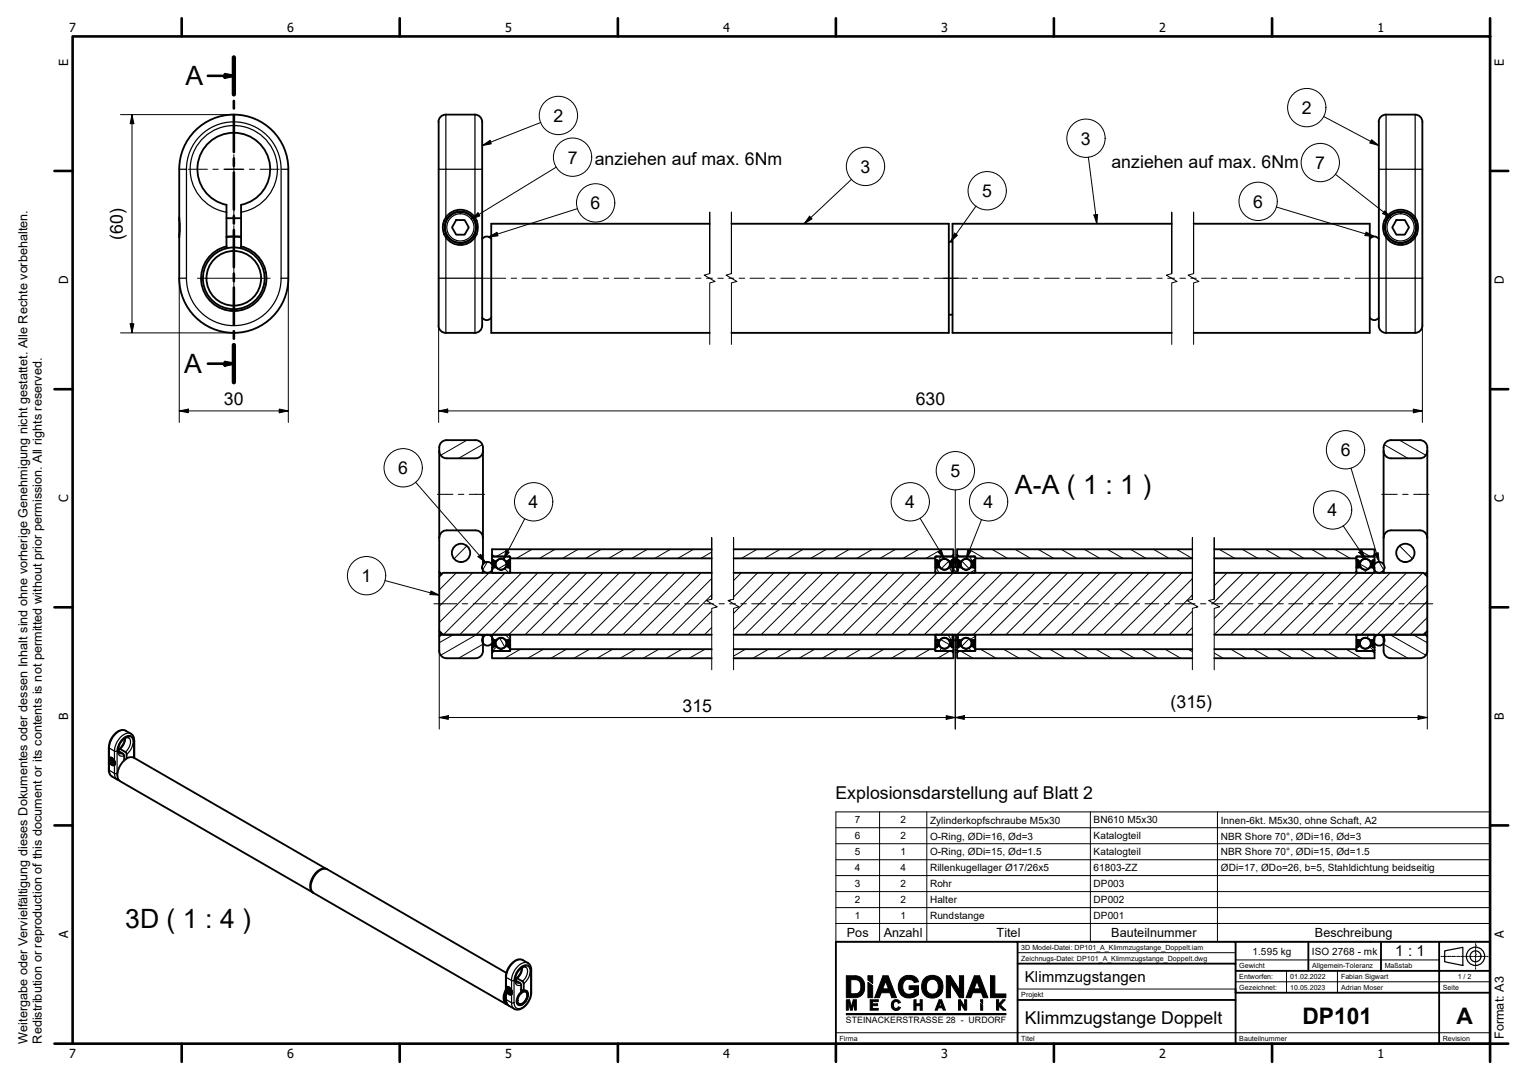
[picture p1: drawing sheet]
<svg xmlns="http://www.w3.org/2000/svg" width="420mm" height="297mm" viewBox="0 0 420 297" stroke-linecap="round" stroke-linejoin="round" font-family="sans-serif">
<!-- layer: Hatch (ISO) -->
<g fill="none" stroke="#000" stroke-width=".28">
<path d="M128.5 121.1l-7.2 4.1M132.7 122.3l-6.5 3.8M380.9 122.3l6.5 3.8M385.1 121.1l7.2 4.1M125.6 157.6l-4.7 4.6M128.4 150.1l-3.4 3.6M130 157.6l-9.1 9.1M134.1 154.6l-1.3 2.2M134.5 157.6l-13.6 13.6M135.5 155.1l.3 .2M136.4 154.8l-.4 .8M138.8 156.3l1.2 1.3"/>
<path d="M139 157.6l-17 17M139 153.1l-.7 .7M139.3 155.1l-2.2 1.3M139.8 154.8l-.4 .8M140 151.1l-3.4 2M140.3 154.9l-.3 .3M143.5 157.6l-17 17M146.4 151.1l-4.3 2.5M148 157.6l-17 17-9.7 5.6M152.5 157.6l-17 17M152.7 151.1l-4.3 2.5M157 157.6l-17 17"/>
<path d="M159.1 151.1l-4.3 2.5M161.5 157.6l-17 17M165.4 151.1l-4.3 2.5M165.9 157.6l-16.9 17M170.4 157.6l-16.9 17M171.8 151.1l-4.3 2.5M174.9 157.6l-17 17M178.1 151.1l-4.3 2.5M179.5 157.6l-17.1 17M183.9 157.6l-17 17M184.5 151.1l-4.3 2.5M188.4 157.6l-17 17"/>
<path d="M190.8 151.1l-4.3 2.5M192.9 157.6l-17 17M195.8 159.1l-15.4 15.5M195.8 151.8l-2.9 1.8M202 151.1h-.2M204 157.6l-2.2 2.1M208.3 151.1l-4.3 2.5M208.4 157.6l-6.6 6.6M212.9 157.6l-11.1 11.1M214.7 151.1l-4.3 2.5M217.5 157.6l-15.7 15.6M221 151.1l-4.3 2.5"/>
<path d="M222 157.6l-17.1 17M226.4 157.6l-17 17M227.4 151.1l-4.3 2.5M230.9 157.6l-17 17M233.7 151.1l-4.3 2.5M235.4 157.6l-17 17M239.9 157.6l-17 17M240.1 151.1l-4.3 2.5M244.4 157.6l-17 17M246.4 151.1l-4.3 2.5M248.9 157.6l-17 17M252.8 151.1l-4.3 2.5"/>
<path d="M253.4 157.6l-17.1 17M257.5 156.1l.9 1.5M257.8 155.1l-.4 .5M257.9 157.6l-17 17M258.4 155.2l-.5 .2M258.9 153.1l-.8 1.2M259.1 151.1l-4.3 2.5M261.1 154.3l-2.1 2.1M261.2 156.1l.8 1.5M261.7 155.1l-.3 .2M262 154.1l-.2 .2M262 154.9l.3 .3"/>
<path d="M262.2 156.4l1 1M262.3 157.6l-16.9 17M262.3 153.4l-.3 .6M263.4 153.4l.3 .6M263.7 154.1l.2 .2M263.7 154.8l-.3 .5M263.9 155.1l.4 .2M264.6 154.3l2.1 2.1M266.6 151.1l4.3 2.5M266.8 153.1l.7 1.2M266.8 157.6l-16.9 17M267.3 155.2l.5 .2"/>
<path d="M267.9 155.1l.4 .5M268.4 156.7l-1.5 .9M271.3 157.6l-17 17M272.9 151.1l4.3 2.5M275.8 157.6l-17 17M279.3 151.1l4.3 2.5M280.3 157.6l-17 17M284.8 157.6l-17 17M285.6 151.1l4.3 2.5M289.3 157.6l-17 17M292 151.1l4.3 2.5M293.8 157.6l-17 17"/>
<path d="M298.3 157.6l-17 17M298.3 151.1l4.3 2.5M302.8 157.6l-17 17M304.7 151.1l4.3 2.5M307.3 157.6l-17.1 17M311 151.1l4.3 2.5M311.7 157.6l-17 17M316.2 157.6l-17 17M317.4 151.1l4.3 2.5M320.7 157.6l-17 17M323.7 151.1l4.3 2.5M325.2 157.6l-17 17"/>
<path d="M328.1 159.2l-15.4 15.4M335.4 151.1l4.4 2.5M337.7 157.6l-3.6 3.5M341.8 151.1l4.3 2.5M342.1 157.6l-8.3 8.3M346.6 157.6l-12.5 12.5M348.1 151.1l4.4 2.5M351.1 157.6l-17 17M354.5 151.1l4.3 2.5M355.6 157.6l-17 17M360.1 157.6l-17 17M360.8 151.1l4.4 2.5"/>
<path d="M364.6 157.6l-17 17M367.2 151.1l4.3 2.5M369.1 157.6l-17 17M373.3 154.9l.3 .3M373.5 157.6l-16.9 17M373.5 151.1l3.5 2M373.8 154.8l.4 .8M374.2 155.1l2.3 1.3M374.5 153.1l.8 .7M376 156.6l-.5 1M377.2 154.8l.4 .8M378 157.6l-16.9 17"/>
<path d="M378.1 154.9l-.3 .3M379.5 154.6l1.2 2.2M382.5 157.6l-17 17M385.1 150.1l3.5 3.6M387 157.6l-17 17M391.5 157.6l-17 17M124.7 174.6l-3.8 2.2M132.9 177.2l-6.7 3.8M133.4 174.7l-.8 1.4M135.4 175.4l.7 .7M135.5 177.1l.3 .2M136 179.1l-.3 .1"/>
<path d="M136.2 176.3l-.2 .4M136.7 177.8l-1.1 1.2M137.5 175.5l1.4 2.5M139.1 174.6l1.3 1.3M139.8 176.5l-.4 .7M140.3 176.9l-.3 .3M140.4 178.7l-.4 .4M143.2 178.5l-4.3 2.5M149.6 178.5l-4.4 2.5M155.9 178.5l-4.3 2.5M162.3 178.5l-4.4 2.5M168.6 178.5l-4.3 2.5"/>
<path d="M175 178.5l-4.4 2.5M181.3 178.5l-4.3 2.5M187.7 178.5l-4.4 2.5M194 178.5l-4.3 2.5M195.8 172.6l-2 2M195.8 168.1l-6.4 6.5M195.8 163.6l-10.9 11M197.1 166.8l-.2 .2M201 165l-.3 .4M205.1 178.5l-3.3 2M211.5 178.5l-4.4 2.5M217.8 178.5l-4.3 2.5"/>
<path d="M224.2 178.5l-4.4 2.5M230.5 178.5l-4.3 2.5M236.9 178.5l-4.4 2.5M243.2 178.5l-4.3 2.5M249.6 178.5l-4.4 2.5M255.9 178.5l-4.3 2.5M257.3 174.8l.8 1.3M257.8 176.8l-.4 .5M258.4 177.2l-.5 .2M258.8 175.9l2.5 1.4M259.1 178.2l-.5 .9M260.9 174.6l.8 1.5"/>
<path d="M261.4 179.1l-3.5 1.9M261.7 176.8l-.3 .2M262 176.9l.3 .3M262.5 174.7l1 1M263.7 176.4l-.3 .5M263.9 176.8l.4 .2M264.3 179.1l3.5 1.9M266.6 178.2l.5 .9M266.7 175.7l-2.1 2M267.3 177.2l.5 .2M267.9 176.8l.4 .5M268.4 175l-1.5 .9"/>
<path d="M269.7 178.5l4.4 2.5M276.1 178.5l4.4 2.5M282.4 178.5l4.4 2.5M288.8 178.5l4.4 2.5M295.1 178.5l4.4 2.5M301.5 178.5l4.4 2.5M307.8 178.5l4.4 2.5M314.2 178.5l4.4 2.5M320.5 178.5l4.4 2.5M326.9 178.5l1.2 .7M328.1 172.6l-1.9 2M328.1 168.1l-6.4 6.5"/>
<path d="M328.1 163.6l-10.9 11M329.4 166.8l-.2 .2M334.1 179.6l2.5 1.4M338.6 178.5l4.3 2.5M345 178.5l4.3 2.5M351.3 178.5l4.3 2.5M357.7 178.5l4.3 2.5M364 178.5l4.3 2.5M370.4 178.5l4.3 2.5M373.2 178.7l.4 .4M373.3 176.9l.3 .3M373.8 176.5l.4 .7"/>
<path d="M376.6 174.6l-.5 .9M376.9 177.8l1.1 1.2M376.9 177.8l-.9 .5M377.4 176.3l.2 .4M377.6 179.1l.3 .1M378.1 176.9l-.3 .3M380.1 174.7l.8 1.4M380.7 177.2l6.7 3.8M382.5 174.6l9.8 5.6M388.8 174.6l3.9 2.2M392.7 169.8l-4.7 4.8M392.7 165.3l-9.2 9.3"/>
<path d="M392.7 160.9l-13.7 13.7"/>
</g>
<!-- layer: Visible (ISO) -->
<g fill="none" stroke="#000" stroke-width=".51">
<path d="M120.7 33.5v56M130.7 31.5a2.01 2.01 0 0 1 2 2M130.7 31.5h-8a2.01 2.01 0 0 0-2 2M132.7 33.5v56M379.4 33.5v56M389.4 31.5a2.01 2.01 0 0 1 2 2M389.4 31.5h-8a2.01 2.01 0 0 0-2.1 2M391.4 33.5v56M49.3 46.5a15 15 0 0 1 15-15 15 15 0 0 1 15 15M49.3 59.8l.2 1.8-.2 3.7M49.3 46.6v29.9M79.3 46.6v29.9"/>
<path d="M122.7 59.8a4.8 4.8 0 0 0 0 5.5M122.7 59.8a4.8 4.8 0 0 1 7.2-.9 4.8 4.8 0 0 1 0 7.2 4.8 4.8 0 0 1-7.2-.8M49.3 76.5a15 15 0 0 0 15 15.1 15 15 0 0 0 15-15.1M62.3 68.3v-12a10 10 0 0 1-6.3-15.3 10 10 0 0 1 16.6 0 10 10 0 0 1-6.3 15.3v12M62.3 60h4M62.3 65.1h4M62.3 67.8a9 9 0 0 0-5.4 13.8 9 9 0 0 0 14.9 0 9 9 0 0 0-5.5-13.8M66.3 65.2l-2.3-.1-1.7 .1M125.5 60.5h2.3l1.2 2.1-1.2 1.9h-2.3l-1.1-1.9zM135.2 65.7a1.5 1.5 0 0 0-2.5 0M195.3 61.5h-60.1v30.1h60.1M201.3 61.5h59.8v30.1h-59.8"/>
<path d="M262.1 66.6l-.5-.2-.5 .2M322.4 61.5h-60.3v30.1h60.3M328.4 61.5h48.5v30.1h-48.5M379.4 65.7a1.5 1.5 0 0 0-2.5 0M384.2 60.5h2.3l1.2 2.1-1.2 1.9h-2.3l-1.1-1.9zM120.7 89.5a2.01 2.01 0 0 0 2 2.1h8M132.7 87.4a1.5 1.5 0 0 0 2.5 0M132.7 89.5a2.01 2.01 0 0 1-2 2.1M261.1 86.4l.5 .2 .5-.2M376.9 87.4a1.5 1.5 0 0 0 2.5 0M379.3 89.5a2.01 2.01 0 0 0 2.1 2.1h8M391.4 89.5a2.01 2.01 0 0 1-2 2.1"/>
<path d="M120.9 124a2.01 2.01 0 0 0 2 2.1h8M130.9 121.1h-8a2.01 2.01 0 0 0-2 2v34.2M130.9 121.1a2.01 2.01 0 0 1 2 2v32.1M132.9 124a2.01 2.01 0 0 1-2 2.1M380.7 124a2.01 2.01 0 0 0 2 2.1M382.7 121.1h8a2.01 2.01 0 0 1 2 2v34.2M382.7 121.1a2.01 2.01 0 0 0-2 2v32.1M392.7 124a2.01 2.01 0 0 1-2 2.1h-8M120.9 147.9a2.02 2.02 0 0 1 2-2h8a2.02 2.02 0 0 1 2 2M121.4 157.8l-.5-.5v1.3M121.4 157.8h.2M121.4 157.8v.3"/>
<path d="M132.6 157.6l.3-.3v.3M132.6 156.1v.1M132.9 157.1v.2M135.3 153.3l.2-.2h4.7l.2 .9h-.4v.3h-.9a1.52 1.52 0 0 0-2.5 0M135.3 157.2l.4 .4h4.4l.3-.4M135.4 154h.4v.3h.9M135.4 152.6l.4 .5h4.6v.5h55.4M135.5 154h.3v2.1h-.3zM136 154.6h.4v1.2h-.4zM136 155.8v.3M136.4 155.8h.1M136.4 154.6h.1"/>
<path d="M136.6 156.1a1.52 1.52 0 0 0 2.5 0h1.3v1.2M136.7 156.1h-1.3v1.5M139.2 155.8h.2M139.4 154.6h.4v1.2h-.4zM139.4 154.6h-.2M139.8 155.8v.3M140 154h.3v2.1h-.3zM140.4 154v2.1M140.4 157.3v.3M195.8 157.6h-73.9l-1 1v15l1 1h73.9M195.8 151.1h-60.4v4.1M201.8 151.1h60.5v1.5l-.5 .5h-4.5v.5h-55.5"/>
<path d="M201.8 157.6h126.3M257.3 154v2.1M257.3 157.3v.3M257.3 157.2l.4 .4M257.4 154h.4v2.1h-.4zM257.6 153.1h4.4M257.7 153l-.3 .2-.1 .8h.5v.3h.8a1.52 1.52 0 0 1 2.5 0M257.9 154.6h.5v1.2h-.5zM257.9 155.8v.3M258.4 155.8h.1M258.4 154.6h.1M261.1 156.1h1.2v1.3l-.2 .2"/>
<path d="M261.1 156.1a1.52 1.52 0 0 1-2.5 0h-1.3v1.2M261.2 155.8h.2M261.4 154.6h.3v1.2h-.3zM261.4 154.6h-.2M261.7 155.8v.3M262 154h.3v2.1h-.3zM262.1 153l.3 .3M262.3 153.4v.6h-.3v.3h-.9M262.3 152.6v.8M262.3 154v2.1M263.3 153.3l.2-.2h4.7l.2 .9h-.5v.3h-.8a1.48 1.48 0 0 0-2.5 0h-.9v-.3h-.3M263.3 157.2l.3 .4"/>
<path d="M263.4 157.3v-1.2h1.2a1.52 1.52 0 0 0 2.5 0h1.3v1.2M263.4 152.6l.5 .5h4.5v.5h59.7M263.4 154h.3v2.1h-.3zM263.9 154.6h.4v1.2h-.4zM263.9 155.8v.3M264.3 155.8h.2M264.3 154.6h.2M267.2 155.8h.1M267.3 154.6h.5v1.2h-.5zM267.3 154.6h.1M267.8 155.8v.3M267.9 154h.4v2.1h-.4z"/>
<path d="M268.4 154v2.1M268.4 157.3v.3M268.4 157.2l-.4 .4M328.1 151.1h-64.7v5M334.1 157.6h57.6l1 1v15l-1 1h-57.6M334.1 151.1h44.1v1.5l-.5 .5h-4.5v.5h-39.1M373.2 153.3l.1-.2 4.6-.1 .3 .3M373.2 157.2l.3 .4h4.4l.3-.4M373.2 153.4v.6h.4v.3h.8a1.52 1.52 0 0 1 2.5 0h.9v-.3h.4v-.6M373.2 154v2.1M373.3 154h.3v2.1h-.3zM373.8 154.6h.4v1.2h-.4z"/>
<path d="M373.8 155.8v.3M374.2 155.8h.2M374.2 154.6h.1M377.1 155.8h.1M377.2 154.6h.4v1.2h-.4zM377.2 154.6h-.1M377.6 155.8v.3M377.8 154h.3v2.1h-.3zM378.2 157.3v-1.2h-1.3a1.52 1.52 0 0 1-2.5 0h-1.2v1.5M378.2 152.6v.8M378.2 154v1.2M378.2 157.3v.3"/>
<path d="M380.7 157.6v-.3l.3 .3M380.7 147.9a2.02 2.02 0 0 1 2-2h8a2.02 2.02 0 0 1 2 2M380.7 157.1v.2M381 156.1v.1M392 157.8h.2M392.2 157.8l.5-.5v1.3M392.2 157.8v.3M120.9 173.6v1.4M121.4 174.1v.5M132.9 174.6v.4M135.3 178.7l.4 .4h4.4l.3-.4M135.4 174.6v1.5h1.3"/>
<path d="M135.4 176.9v1.1M135.5 176.1h.3v1.9h-.3zM135.7 174.5l-.4 .3M135.7 174.6h4.4M136 176.3h.4v1.2h-.4zM136 176.1v.2M136.4 176.3h.1M136.4 177.5h.1M136.6 177.8a1.5 1.5 0 0 0 2.5-.1h.9v.3h.4v.8M136.6 176.1a1.5 1.5 0 0 1 2.5 0M136.7 177.7h-.9v.3h-.4v1.6M139.2 176.3h.2"/>
<path d="M139.2 177.5h.2M139.4 176.3h.4v1.2h-.4zM139.8 176.1v.2M140 176.1h.3v1.9h-.3zM140.1 174.5l.3 .3M140.4 174.9v1.2h-1.3M140.4 174.6v.3M140.4 176.1v1.9M195.8 178.5h-55.4v.6h-4.6l-.4 .5v1.4h60.4M201.8 178.5h55.5v.6h4.5l.5 .5v1.4h-60.5M201.8 174.6h126.3M257.3 174.9v1.2h1.3"/>
<path d="M257.3 174.6v.3M257.3 176.1v1.9M257.3 178.7l.4 .4M257.4 176.1h.4v1.9h-.4zM257.6 179.1h4.4M257.7 174.5l-.4 .3M257.9 176.3h.5v1.2h-.5zM257.9 176.1v.2M258.4 176.3h.1M258.4 177.5h.1M258.6 176.1a1.5 1.5 0 0 1 2.5 0M261.1 177.7h.9v.3h.3"/>
<path d="M261.1 177.8a1.5 1.5 0 0 1-2.5-.1h-.8v.3h-.5v.8M261.2 176.3h.2M261.2 177.5h.2M261.4 176.3h.3v1.2h-.3zM261.7 176.1v.2M262 176.1h.3v1.9h-.3zM262.1 174.5l.2 .2v1.4h-1.2M262.3 176.1v3.5M262.4 178.7l-.3 .4M263.3 178.7l.3 .4h4.5l.3-.4M263.4 174.9v1.2h1.2M263.4 176.1v1.9"/>
<path d="M263.4 176.1h.3v1.9h-.3zM263.6 174.5l-.3 .3M263.9 176.3h.4v1.2h-.4zM263.9 176.1v.2M264.3 176.3h.2M264.3 177.5h.2M264.6 176.1a1.5 1.5 0 0 1 2.5 0M267.2 176.3h.1M267.3 177.5h.1M267.3 176.3h.5v1.2h-.5zM267.8 176.1v.2M267.9 176.1h.4v1.9h-.4z"/>
<path d="M268 174.5l.4 .3M268.4 178.8v-.8h-.5v-.3l-.8 .1a1.46 1.46 0 0 1-2.5-.1h-.9v.3h-.3v1.6M268.4 174.9v1.2h-1.3M268.4 174.6v.3M268.4 176.1v1.9M328.1 178.5h-59.7v.6h-4.5l-.5 .5v1.4h64.7M334.1 178.5h39.1v.6h4.5l.5 .5v1.4h-44.1M373.2 178.7l.3 .4h4.4l.3-.4M373.2 174.6v1.5h1.3M373.2 176.1v1.9M373.3 176.1h.3v1.9h-.3zM373.5 174.5l-.3 .3"/>
<path d="M373.8 176.3h.4v1.2h-.4zM373.8 176.1v.2M374.2 176.3h.2M374.2 177.5h.1M374.4 176.1a1.5 1.5 0 0 1 2.5 0M377.1 176.3h.1M377.1 177.5h.1M377.2 176.3h.4v1.2h-.4zM377.6 176.1v.2M377.8 176.1h.3v1.9h-.3zM377.9 174.5l.3 .3M378.2 178h-.4v-.3h-.9a1.5 1.5 0 0 1-2.5 .1l-.8-.1v.3h-.4v.8"/>
<path d="M378.2 174.9v1.2h-1.3M378.2 174.6v.3M378.2 176.9v2.7M380.7 174.6v.4M392.2 174.1v.5M392.7 173.6v1.4M130.9 181a2.01 2.01 0 0 0 2-1.9v-4.1l-.5-.4h-11l-.5 .4v4.1a2.01 2.01 0 0 0 2 1.9h8M382.7 181a2.01 2.01 0 0 1-2-1.9v-4.1l.5-.4h11l.5 .4v4.1a2.01 2.01 0 0 1-2 1.9h-8M30.1 208.5a1.28 1.28 0 0 1 1.3 .6 1.28 1.28 0 0 1-.1 1.4 1.49 1.49 0 0 1-1.2-2zM30.5 208.4a1.12 1.12 0 0 0-.2 1.3 1.12 1.12 0 0 0 1.2 .6M30.6 208.9l.4 .3 .2 .5-.2 .3-.4-.3-.2-.5zM30.7 209l-.3 .2"/>
<path d="M30.8 208.5l-.4-.1-.3 .3M30.9 209.1l.1 .4M31.1 209.5l-.5 .2M31.5 210.3h-.4M31.6 209.6l-.1 .7M32.6 206.5l1.4 1 .2 1.7M32.7 206.7l.2-.7 1.6 .8 .3 .5v1.3M34.2 209.1h.1M34.3 203.1a4 4 0 0 1-1.5 2.9M35.4 202.9a2.94 2.94 0 0 0-2.7 2.5l-.2 .9 .4 .9M37 208.4v-4.7a2.08 2.08 0 0 0-1-1.9l-1.4-.8a2.82 2.82 0 0 0-3.4 1.3l-.8 1.4-.4 1.4-.1 6.6a2.06 2.06 0 0 0 1 1.9l1.8 1M89.8 239l-53-30.6a3.3 3.3 0 0 0-3.7 2.2 3.3 3.3 0 0 0 0 4.3l53 30.6"/>
<path d="M89.9 239a2.8 2.8 0 0 0-3.5 1.7 3.9 3.9 0 0 0-.5 4.6l.3 .3M138.8 274.3l.1 .8 .4 .5M139.2 272.6a2.79 2.79 0 0 0 .2 3.2M139.2 272.1a3.1 3.1 0 0 0 .2 4.2l.3 .1M139.2 273.3v1.6M139.3 267.6l-49.3-28.5a3.4 3.4 0 0 0-3.7 2.2 3.3 3.3 0 0 0 0 4.3l53 30.6M139.3 271.6a1.2 1.2 0 0 1 1.6 1.2 .63 .63 0 0 1-.4 .8 .63 .63 0 0 1-.8-.4 1.59 1.59 0 0 1-.4-1.6zM139.7 271.5a1.12 1.12 0 0 0-.2 1.3 1.12 1.12 0 0 0 1.3 .5M139.8 272l.5 .2 .2 .5-.2 .3-.5-.2-.2-.5zM140 272.1l-.4 .2M140.1 271.6l-.5-.1-.2 .3M140.2 272.2l.1 .3"/>
<path d="M140.4 272.6l-.6 .2M140.8 273.3l-.5 .1M140.9 272.7l-.1 .6M141.1 264.7a2.27 2.27 0 0 1 2.7-.6l1.5 .8a2.17 2.17 0 0 1 .9 1.9v6.1a4.8 4.8 0 0 1-3.9 4.8l-2.2-1a2.06 2.06 0 0 1-.9-1.9v-6.2a5.5 5.5 0 0 1 1.9-3.9zM141.8 269.6l1.5 1 .1 2.3a2.65 2.65 0 0 0-.8 3.5 2.56 2.56 0 0 0 2.7-2.6l-.1-.8a.8 .8 0 0 0-1.1-.6M141.8 269.6h.2M141.8 269l.2 .1M142 269.7v-.5l.2-.1 1.7 .9 .2 .5v1.9M143.4 272.1l.6 .4M143.5 273.1a.91 .91 0 0 1 1.2-.3 .91 .91 0 0 1 .3 1.3 1.93 1.93 0 0 1-2.3 1.9 2.19 2.19 0 0 1 .8-2.9zM143.6 266.1a4 4 0 0 1-1.5 3M143.8 276l-.8 .3-.5-.1"/>
<path d="M143.9 272.4l-.5 .3M144 272.5a1.05 1.05 0 0 1 1.1 .5 1.05 1.05 0 0 1 0 1.2 2.13 2.13 0 0 1-2.6 2l-.3-.9M144.1 272.4l-.1 .1M144.7 266a3 3 0 0 0-2.8 2.5l-.1 1 .4 .8M144.7 272.5l.3 .4 .1 .8"/>
<circle cx="64.3" cy="76.5" r="8.5"/>
<circle cx="64.3" cy="76.5" r="7.5"/>
<circle cx="126.7" cy="62.5" r="4.3"/>
<circle cx="385.4" cy="62.5" r="4.3"/>
<circle cx="385.4" cy="62.5" r="4.8"/>
<circle cx="126.9" cy="152.1" r="2.52"/>
<circle cx="134.1" cy="156" r="1.5"/>
<circle cx="137.9" cy="155.2" r="1.5"/>
<circle cx="259.9" cy="155.2" r="1.5"/>
<circle cx="262.8" cy="156.8" r=".78"/>
<circle cx="265.8" cy="155.2" r="1.5"/>
<circle cx="375.7" cy="155.2" r="1.5"/>
<circle cx="379.5" cy="156" r="1.5"/>
<circle cx="386.7" cy="152.1" r="2.52"/>
<circle cx="134.1" cy="176.1" r="1.5"/>
<circle cx="137.9" cy="176.9" r="1.5"/>
<circle cx="259.9" cy="176.9" r="1.5"/>
<circle cx="262.8" cy="175.4" r=".78"/>
<circle cx="265.8" cy="176.9" r="1.5"/>
<circle cx="375.7" cy="176.9" r="1.5"/>
<circle cx="379.5" cy="176.1" r="1.5"/>
</g>
<!-- layer: Visible Narrow (ISO) -->
<g fill="none" stroke="#000" stroke-width=".34">
<path d="M122.7 31.5v28.3l.4 .3M130.7 31.5v28.3l-.4 .3M381.4 31.5v28.3l.4 .3M389.4 31.5v28.3l-.4 .3M49.3 46.6h2v29.9h-2M51.3 46.5a13 13 0 0 1 13-13 13 13 0 0 1 13 13M62.3 58.4a12 12 0 0 1-8-18.4 12 12 0 0 1 20.1 0 12 12 0 0 1-8.1 18.4M79.3 46.6h-2v29.9h2M120.7 46.6h12M379.4 46.6h12M51.3 76.5a13 13 0 0 0 13 13.1 13 13 0 0 0 13-13.1M120.7 76.5h12"/>
<path d="M122.2 60.6l.5 .2M122.7 64.2l-.5 .3M123.1 65l-.4 .3v26.3M130.3 65l.4 .3v26.3M130.7 64.2l.4 .3M131.1 60.6l-.4 .2M379.4 76.5h12M380.9 60.6l.5 .2M381.4 64.2l-.5 .3M381.8 65l-.4 .3v26.3M389 65l.4 .3v26.3M389.4 64.2l.4 .3"/>
<path d="M389.8 60.6l-.4 .2M29.9 205.6l.2 .2M29.9 211.7l.2 .2M30 208.6h.2M30.1 211.9l.3 1.2 .5 .5M30.1 205.8l.1 2.7M30.1 211.9l1.4 .8M30.1 205.8l1.4 .8M30.1 208.8a.94 .94 0 0 1 1.2 .2 .94 .94 0 0 1 0 1.2 1.08 1.08 0 0 1-1.2-1.4zM30.1 209.3l-.1 .1M30.2 209.5l-.1 2.4M30.4 208.5l.6 .1"/>
<path d="M31.5 212.7h.7M31.5 206.6h.7M31.5 212.7l.3 1.2 .5 .5M31.5 206.6v2.7M31.5 210.3v2.4M31.6 209.5v.5l-.2 .3M31.6 210.1v.2M32.2 212.7l.1 .7M32.2 206.6v6.1M32.9 207.2h.9M34.5 203a4.1 4.1 0 0 1-1.4 3M34.6 201a2.98 2.98 0 0 0-3.4 1.6l-.8 1.6-.3 1.6"/>
<path d="M34.8 207.5a3.9 3.9 0 0 0 1.5-4.6 1.83 1.83 0 0 0-2.7 .7 3.4 3.4 0 0 0-.7 4.2l.5 .2 .8-.1M35.4 202.9a2.6 2.6 0 0 1-.6 3.6l-.3 .3M36 201.8a3.4 3.4 0 0 0-3.7 2.1l-.7 1.7-.1 1M36.8 203.9a1.48 1.48 0 0 0-.9-1.6 1.48 1.48 0 0 0-1.8 .5 5 5 0 0 0-1.9 3.8M36.8 203.9v4.5M37 203.7l-.2 .2M139.2 273l-.3 1.3 .3 1.1M139.2 272.7l-.3 1.9 .4 1M139.2 268.6l.1 .2M139.2 274.8l.1 .1M139.3 271.7h.1M139.3 274.9l.1 .9 .7 .9"/>
<path d="M139.3 268.8v2.8h.2M139.3 274.9l1.5 .9M139.3 268.8l1.5 .8M139.4 272.4h-.1M139.4 272.6l-.1 2.3M139.5 271.8a.99 .99 0 0 1 1 .4 .99 .99 0 0 1-.1 1.2 1.21 1.21 0 0 1-.9-1.6zM139.6 271.6l.7 .1M140.8 275.8h.6M140.8 269.6h.6M140.8 275.8l.2 1.2 .5 .5M140.8 269.6v2.8M140.8 273.3v2.5"/>
<path d="M140.8 272.5l-.1 .9M140.8 273.2v.1M141.4 269.6v6.2M142.2 270.3h.8M143.7 266.1a3.7 3.7 0 0 1-1.4 3M143.8 264.1a3.2 3.2 0 0 0-3.7 2.1l-.7 1.6-.1 1M144.1 270.5a3.9 3.9 0 0 0 1.4-4.5 1.83 1.83 0 0 0-2.7 .6 3.4 3.4 0 0 0-.7 4.2l.6 .2h.7M144.7 266a2.67 2.67 0 0 1-.6 3.6l-.3 .3M145.3 264.9a3.4 3.4 0 0 0-3.8 2.1l-.5 1.1-.2 1.5M146 267a1.39 1.39 0 0 0-.6-1.5 1.39 1.39 0 0 0-1.6 .2 5.2 5.2 0 0 0-2.4 3.9M146 267v6.1M146.2 272.9a5.2 5.2 0 0 1-3.2 4.5 1.33 1.33 0 0 1-1.6-1.6"/>
<path d="M146.2 266.8l-.2 .2"/>
<circle cx="126.7" cy="62.5" r="3.7"/>
<circle cx="385.4" cy="62.5" r="3.7"/>
</g>
<!-- layer: Break Line (ISO) -->
<path d="M195.3 75.3v-16.9v16.9l-1.5 .4 3 1.7-1.5 .4v16.9M201.3 75.3v-16.9v16.9l-1.5 .4 3 1.7-1.5 .4v16.9M322.4 75.3v-16.9v16.9l-1.5 .4 3 1.7-1.5 .4v16.9M328.4 75.3v-16.9v16.9l-1.5 .4 3 1.7-1.5 .4v16.9M195.8 164.8v-16.9v16.9l-1.4 .4 3 1.7-1.6 .4v16.9M201.8 164.8v-16.9v16.9l-1.5 .4 3 1.7-1.5 .4v16.9M328.1 164.8v-16.9v16.9l-1.5 .4 3 1.7-1.5 .4v16.9M334.1 164.8v-16.9v16.9l-1.5 .4 3 1.7-1.5 .4v16.9" fill="none" stroke="#000" stroke-width=".28"/>
<!-- layer: Hatch (ISO) -->
<g fill="#000">
<path d="M234.1 269.4v3.9h1.3a1.79 1.79 0 0 0 1.5-2.4 1.55 1.55 0 0 0-1.5-1.5zM232.9 268.4v6h2.5a2.88 2.88 0 0 0 2.4-3.9 2.43 2.43 0 0 0-2.4-2.1z" fill-rule="evenodd"/>
<path d="M232.9 275h.9l.5 1.9 .5-1.9h.8v2.8h-.5v-2.2l-.6 2.2h-.5l-.6-2.2v2.2h-.5z" fill-rule="evenodd"/>
<path d="M238.9 270.2l1.2 .9v3.3h-1.2z" fill-rule="evenodd"/>
<path d="M238.9 268.4h1.2v2.1l-1.2-.9z" fill-rule="evenodd"/>
<path d="M239.4 275h2.2v.5h-1.6v.6h1.5v.5h-1.5v.8h1.6v.4h-2.2z" fill-rule="evenodd"/>
<path d="M243.7 269.9l-.8 2.1h1.6zM243 268.4l-2.3 6h1.2l.6-1.4h2.4l.5 1.4h1.3l-2.3-6z" fill-rule="evenodd"/>
<path d="M245.5 275.4a1.25 1.25 0 0 1 2.2 .3l-.6 .2a.64 .64 0 0 0-.5-.5 .64 .64 0 0 0-.6 .4 1.05 1.05 0 0 0 .5 1.6l.5-.2 .1-.3 .6 .2a1.36 1.36 0 0 1-1.9 .6 1.36 1.36 0 0 1-.4-2z" fill-rule="evenodd"/>
<path d="M247.9 269.1a2.86 2.86 0 0 1 4.8 .9l-1.2 .2-.3-.5a1.74 1.74 0 0 0-2.3 .1 2.23 2.23 0 0 0 .9 3.6l1-.1 .7-.4v-.8h-1.4v-1h2.6v2.4a3.2 3.2 0 0 1-3.7 .8 3.2 3.2 0 0 1-1.9-3.4z" fill-rule="evenodd"/>
<path d="M251.5 275h.6v1.1h1.1v-1.1h.5v2.8h-.5v-1.2h-1.1v1.2h-.6z" fill-rule="evenodd"/>
<path d="M255.3 269.9a2.52 2.52 0 0 0 .6 3.5 1.95 1.95 0 0 0 2-.7 1.95 1.95 0 0 0 .2-2.1 1.61 1.61 0 0 0-1.2-1.2 1.61 1.61 0 0 0-1.6 .5zM254.3 269.3a3.2 3.2 0 0 0 1.9 5.2 2.86 2.86 0 0 0 3.2-3.5 2.94 2.94 0 0 0-2-2.6 2.94 2.94 0 0 0-3.1 .9z" fill-rule="evenodd"/>
<path d="M258.7 275.7l-.3 1h.7zM258.4 275l-1.1 2.8h.6l.2-.6h1.2l.2 .6h.6l-1-2.8z" fill-rule="evenodd"/>
<path d="M260.4 268.4h1.1l2.5 3.9v-3.9h1.1v6h-1.1l-2.5-3.9v3.9h-1.1z" fill-rule="evenodd"/>
<path d="M263.7 275h.6l1.1 1.8v-1.8h.6v2.8h-.6l-1.1-1.8v1.8h-.6z" fill-rule="evenodd"/>
<path d="M268.8 269.9l-.8 2.1h1.6zM268.1 268.4l-2.3 6h1.3l.5-1.4h2.4l.6 1.4h1.2l-2.3-6z" fill-rule="evenodd"/>
<path d="M269.8 276l.6 .4v1.4h-.6z" fill-rule="evenodd"/>
<path d="M269.8 275h.6v1l-.6-.5z" fill-rule="evenodd"/>
<path d="M272.5 268.4h1.2v5h3.1v1h-4.3z" fill-rule="evenodd"/>
<path d="M274.2 275h.6v1.2l1.1-1.2h.7l-1.3 1.4 1.5 1.4h-.8l-1.1-1-.1 1h-.6z" fill-rule="evenodd"/>
</g>
<path d="M232.9 278.9h43.9" fill="none" stroke="#000" stroke-width=".3"/>
<!-- layer: Section Line (ISO) -->
<g fill="none" stroke="#000" stroke-width=".72">
<path d="M64.3 15.8v10.2M57.2 20.9h7.1M61.8 20.4l2.5 .5-2.5 .5zM64.3 27.8v2M64.3 31.6v10.2M64.3 43.6v2.1M64.3 47.4v10.2M64.3 59.4v2.1M64.3 63.3v10.2M64.3 75.3v2M64.3 79.1v10.2M61.8 99.6l2.5 .4-2.5 .5z"/>
<path d="M64.3 91.1v2.1M64.3 94.9v10.2M57.2 100h7.1"/>
</g>
<path d="M64.3 15.8v10.2M64.3 94.9v10.2" fill="none" stroke="#000" stroke-width="1.2"/>
<path d="M61.8 20.4l2.5 .5-2.5 .5zM61.8 99.6l2.5 .4-2.5 .5z" fill="#000"/>
<!-- layer: Symbol (ISO) -->
<g fill="none" stroke="#000" stroke-width=".28">
<path d="M148.8 33.7l-16.1 6.3M364.2 32l15.2 8M377.4 38.4l2 1.6-2.5-.7zM132.7 40l2.1-1.4 .4 1zM153.1 46l-23.4 14.3M158.9 57.4l-24.4 7.7M222.8 59.5l.6 .7-2.1 1.3zM234.3 49.3l-13 12.2M268.6 56.7l-7 9.7M299.5 43.2l2.3 18.3M301 59.1l1-.1-.2 2.5zM351.2 56.9l26.9 8.2"/>
<path d="M367.4 47.9l15.3 12M381 58l1.7 1.9-2.3-1.2zM129.7 60.3l1.8-1.8 .5 .9zM134.5 65.1l2.2-1.2 .3 1zM262.6 64.1l.8 .6-1.8 1.7zM375.9 63.8l2.2 1.3-2.5-.3zM114.3 132.6l19.3 22.1M262.8 134.7v21.2M371.7 128.7l7.8 25.8M105.9 159.7l15 4M131.5 153.1l.8-.6 1.3 2.2zM139.2 151.4l.9 .5-1.5 2z"/>
<path d="M144.4 142.6l-5.8 11.3M253.2 142.5l6.6 11.2M258.1 151.8l.9-.5 .8 2.4zM262.3 153.4h1.1l-.6 2.5zM266.3 151.2l.9 .3-1.3 2.2zM270.1 142.9l-4.2 10.8M369.6 144.6l6.1 9.1M373.9 151.9l.8-.5 1 2.3zM378.2 152.3l1-.3 .3 2.5zM118.6 162.5l2.3 1.2-2.6-.2zM230 227.7h180M230 232.1h180"/>
<path d="M230 236.5h180M242 223.3v35.7M255 223.3v35.7M300 223.3v35.7M335 223.3v35.7M230 254h180v-30.7h-180v35.7h180v-5M230 240.8h180M230 245.2h180M230 249.6h180"/>
<circle cx="153.6" cy="31.8" r="5.3"/>
<circle cx="298.8" cy="38" r="5.3"/>
<circle cx="359.6" cy="29.6" r="5.3"/>
<circle cx="157.5" cy="43.2" r="5.3"/>
<circle cx="163.9" cy="55.8" r="5.3"/>
<circle cx="238.1" cy="45.8" r="5.3"/>
<circle cx="271.6" cy="52.5" r="5.3"/>
<circle cx="346.2" cy="55.4" r="5.3"/>
<circle cx="363.3" cy="44.7" r="5.3"/>
<circle cx="110.9" cy="128.7" r="5.3"/>
<circle cx="146.8" cy="138" r="5.3"/>
<circle cx="250.5" cy="138" r="5.3"/>
<circle cx="262.9" cy="129.5" r="5.3"/>
<circle cx="272" cy="138" r="5.3"/>
<circle cx="370.2" cy="123.7" r="5.3"/>
<circle cx="100.9" cy="158.3" r="5.3"/>
<circle cx="366.7" cy="140.3" r="5.3"/>
</g>
<!-- layer: Border (ISO) -->
<g fill="none" stroke="#000" stroke-width=".72">
<path d="M20 10h390v277h-390zM50 5v5M110 5v5M170 5v5M230 5v5M290 5v5M350 5v5M410 5v5M15 47h5M410 47h5M15 107h5M410 107h5"/>
<path d="M15 167h5M410 167h5M15 227h5M410 227h5M15 287h5M50 287v5M110 287v5M170 287v5M230 287v5M290 287v5M350 287v5M415 287h-5v5"/>
</g>
<!-- layer: Title (ISO) -->
<g fill="none" stroke="#000" stroke-width=".28">
<path d="M406 259.5v.4M238.9 270.2l1.2 .9M269.8 276l.6 .4M280 262h60M280 272h60M340 264h56M340 270h70M354 267v6M368 267v6M396.5 263h.4M397.1 263h.1M397.3 263h.8"/>
<path d="M398.3 263h.1M398.5 263h.7M399.5 263h.1M399.7 263h.7M400.6 263h.1M400.9 263h.7M401.8 263h.1M402 263h.8M403 263h.1M403.2 263h.8M404.2 263h.1M404.4 263h.8"/>
<path d="M405.3 263h.1M405.6 263h.8M406 260.1h.1M406 262.5h.1M406 260.3v.8M406 261.3h.1M406 261.5v.7M406 262.7v.7M406 263.6h.1M406 263.8v.8M406 264.8h.1M406 265v.8"/>
<path d="M406 265.9v.1M406 266.2v.4M406.5 263h.1M406.7 263h.8M407.7 263h.1M407.9 263h.8M408.9 263h.1M409.1 263h.4M230 284h180"/>
</g>
<!-- layer: Sketch Geometry (ISO) -->
<g fill="none" stroke="#000" stroke-width=".28">
<path d="M232.9 278.8h43.9v.3h-43.9zM232.9 275h.9l.5 1.9 .5-1.9h.8v2.8h-.5v-2.2l-.6 2.2h-.5l-.6-2.2v2.2h-.5zM234.1 269.4a2.37 2.37 0 0 1 2.4 .5 2.37 2.37 0 0 1-.7 3.4h-1.7zM237.8 270.4a3.1 3.1 0 0 1-2.4 4h-2.5v-6a4.8 4.8 0 0 1 4.1 .6l.8 1.4M238.9 268.4v1.2v-1.2M238.9 270.2v4.2v-4.2M238.9 268.4h1.2v2.1l-1.2-.9M239.4 275h2.2v.5h-1.6v.6h1.5v.5h-1.5v.8h1.6v.4h-2.2zM240.1 271.1v3.3h-1.2M243 268.4h1.4l2.3 6h-1.3l-.5-1.4h-2.4l-.6 1.4h-1.2zM243.7 269.9l.8 2.1h-1.6zM245.5 275.5l-.3 1.1 .3 .7"/>
<path d="M245.5 275.5a1.25 1.25 0 0 1 1.2-.6 1.25 1.25 0 0 1 1 .9M246.8 275.5a.9 .9 0 0 0-1 .9 .9 .9 0 0 0 1 .9M246.8 275.5l.4 .4 .5-.2M247.7 277.1l-.5-.2-.4 .4M247.7 277.1a1.25 1.25 0 0 1-1 .8 1.25 1.25 0 0 1-1.2-.6M247.8 269.3a3.5 3.5 0 0 0 0 4.1M248.7 272.6a1.9 1.9 0 0 0 2.9 .3M249 268.4a2.76 2.76 0 0 1 3.7 1.6M249.1 268.5l-1.3 .8M250 269.4l1.2 .3M250 269.3a2.08 2.08 0 0 0-1.3 3.3M251.2 269.7l.4 .5 1.1-.2"/>
<path d="M251.5 275h.6v1.1h1.1v-1.1h.5v2.8h-.5v-1.2h-1.1v1.2h-.6zM251.5 272.9v-.8h-1.4v-1h2.6v2.4a3.6 3.6 0 0 1-4.9-.1M255 270.6a1.96 1.96 0 0 0 1.7 2.8h.1M255 270.6a1.64 1.64 0 0 1 2-1.3 1.64 1.64 0 0 1 1.2 2l-.4 1.5-1 .6M258.1 268.6a3.1 3.1 0 0 0-3.7 .5 3.1 3.1 0 0 0-.6 3.7 2.99 2.99 0 0 0 4.3 1.3M258.1 268.6l.8 .7 .3 .7M258.4 275h.7l1 2.8h-.6l-.2-.6h-1.2l-.2 .6h-.6zM258.7 275.7l.4 1h-.7zM259.2 270l.3 1.4-.3 1.4M259.2 272.8l-.5 .9-.6 .4M260.4 268.4h1.1l2.5 3.9v-3.9h1.1v6h-1.1l-2.5-3.9v3.9h-1.1zM263.7 275h.6l1.1 1.8v-1.8h.6v2.8h-.6l-1.1-1.8v1.8h-.6z"/>
<path d="M268.1 268.4h1.4l2.3 6h-1.2l-.6-1.4h-2.4l-.5 1.4h-1.3zM268.8 269.9l.8 2.1h-1.6zM269.8 275h.6v1l-.6-.5zM269.8 276v1.8h.6v-1.4M272.5 268.4h1.2v5h3.1v1h-4.3zM274.2 275h.6v1.2l1.1-1.2h.7l-1.3 1.4 1.5 1.4h-.8l-1.1-1-.1 1h-.6z"/>
</g>
<!-- layer: Title (ISO) -->
<path d="M280 259h60v6M340 259h56M360 259v8M380 259v8M280 265h60v10M280 275h60v12M340 267h56v-8h14v28h-180v-28h50v28M410 267h-14v6h-56v-1M410 273h-14v14" fill="none" stroke="#000" stroke-width=".51"/>
<g fill="none" stroke="#000" stroke-width=".34">
<path d="M397.5 261.5l5-1v5l-5-1z"/>
<circle cx="406" cy="263" r="2.52"/>
<circle cx="406" cy="263" r="1.5"/>
</g>
<!-- layer: Center Mark (ISO) -->
<path d="M51.8 46.6h5.3M58.6 46.6h1.5M61.6 46.6h2.7h-2.5M66.8 46.6h-2.5h2.8M68.6 46.6h1.5M71.6 46.6h5.2M54.3 76.5h20" fill="none" stroke="#000" stroke-width=".28"/>
<!-- layer: Centerline (ISO) -->
<g fill="none" stroke="#000" stroke-width=".28">
<path d="M64.3 34v4M64.3 39.5v1.5M64.3 42.5v8M64.3 52.1v1.4M64.3 55v5.5M64.3 62v1.5M64.3 65.1v4.2M64.3 70.8v1.5M64.3 73.8v5.5M132.7 76.5h6.4M140.6 76.5h1.6M143.6 76.5h4"/>
<path d="M149.1 76.5h1.5M152.1 76.5h3.9M157.6 76.5h1.4M160.6 76.5h3.9M166 76.5h1.5M169 76.5h4M174.5 76.5h1.5M177.5 76.5h3.9M182.9 76.5h1.5M185.9 76.5h4M191.4 76.5h1.5M194.4 76.5h1.6"/>
<path d="M197.5 76.5h1.5M200.5 76.5h1.4M203.4 76.5h1.5M206.4 76.5h4M211.8 76.5h1.5M214.8 76.5h4M220.3 76.5h1.5M223.3 76.5h3.9M228.8 76.5h1.5M231.7 76.5h4M237.2 76.5h1.5M240.2 76.5h4"/>
<path d="M245.7 76.5h1.5M248.7 76.5h3.9M254.1 76.5h1.5M257.1 76.5h8.9M267.5 76.5h1.5M270.6 76.5h3.9M276 76.5h1.5M279 76.5h4M284.5 76.5h1.5M287.4 76.5h4M292.9 76.5h1.5M295.9 76.5h4"/>
<path d="M301.4 76.5h1.5M304.4 76.5h3.9M309.8 76.5h1.5M312.8 76.5h4M318.3 76.5h1.5M321.3 76.5h1.9M324.7 76.5h1.5M327.7 76.5h1.4M330.6 76.5h4M336.1 76.5h1.5M339.1 76.5h3.9M344.6 76.5h1.4"/>
<path d="M347.6 76.5h3.9M353 76.5h1.5M356 76.5h4M361.4 76.5h1.6M364.4 76.5h4M369.9 76.5h1.5M372.9 76.5h6.5M64.3 80.8v1.5M64.3 83.8v2.7M120.4 136h4.2M126.1 136h1.5M129.1 136h4.2"/>
<path d="M380.2 136h4.3M386 136h1.4M389 136h4.2M119.4 166.1h6.3M127.2 166.1h1.5M130.2 166.1h3.8M135.5 166.1h1.5M138.5 166.1h3.8M143.8 166.1h1.5M146.9 166.1h3.8M152.1 166.1h1.6M155.2 166.1h3.8"/>
<path d="M160.5 166.1h1.5M163.5 166.1h3.8M168.8 166.1h1.5M171.8 166.1h3.8M177.1 166.1h1.5M180.1 166.1h3.8M185.5 166.1h1.4M188.4 166.1h3.9M193.8 166.1h2.5M197.8 166.1h1.5M200.8 166.1h1.6M203.8 166.1h1.6"/>
<path d="M206.8 166.1h3.9M212.2 166.1h1.5M215.2 166.1h3.8M220.5 166.1h1.5M223.5 166.1h3.8M228.8 166.1h1.5M231.8 166.1h3.8M237.1 166.1h1.5M240.1 166.1h3.9M245.4 166.1h1.6M248.5 166.1h3.8M253.8 166.1h1.5"/>
<path d="M256.8 166.1h3.8M262.1 166.1h1.5M265.1 166.1h3.8M270.4 166.1h1.5M273.4 166.1h3.8M278.7 166.1h1.5M281.7 166.1h3.9M287.1 166.1h1.4M290.1 166.1h3.8M295.4 166.1h1.5M298.4 166.1h3.8M303.7 166.1h1.5"/>
<path d="M306.7 166.1h3.8M312 166.1h1.5M315 166.1h3.9M320.3 166.1h1.6M323.3 166.1h5.5M330.3 166.1h1.5M333.3 166.1h3.2M337.9 166.1h3.9M343.3 166.1h1.5M346.3 166.1h3.8M351.6 166.1h1.5M354.6 166.1h3.8"/>
<path d="M359.9 166.1h1.5M362.9 166.1h3.8M368.3 166.1h1.4M371.2 166.1h3.9M376.6 166.1h1.5M379.6 166.1h3.8M384.9 166.1h1.5M387.9 166.1h6.3"/>
</g>
<!-- layer: Dimension (ISO) -->
<g fill="none" stroke="#000" stroke-width=".28">
<path d="M33.1 31.5h31.2M36.3 31.5l.5 2.5h-1zM36.3 31.5v60.1M49.3 76.5v39.7M79.3 76.5v39.7M120.7 76.5v39.7M391.4 76.5v39.7M33.1 91.6h31.2M35.8 89.1h1l-.5 2.5zM49.3 113l2.5-.5v1zM49.3 113h30M76.8 112.5l2.5 .5-2.5 .5z"/>
<path d="M120.7 113l2.5-.5v1zM120.7 113h270.7M388.9 112.5l2.5 .5-2.5 .5zM120.9 157.3v5.4M392.7 147.9v18M120.9 163.3v2.6M120.9 166.1v34.4M262.8 175.4v25.1M392.7 166.1v34.4M120.9 197.3l2.5-.5v1.1zM120.9 197.3h271.8M260.3 196.8l2.5 .5-2.5 .6z"/>
<path d="M262.8 197.3l2.5-.5v1.1zM390.2 196.8l2.5 .5-2.5 .6z"/>
</g>
<path d="M36.3 31.5l.5 2.5h-1zM35.8 89.1h1l-.5 2.5zM49.3 113l2.5-.5v1zM76.8 112.5l2.5 .5-2.5 .5zM120.7 113l2.5-.5v1zM388.9 112.5l2.5 .5-2.5 .5zM120.9 197.3l2.5-.5v1.1zM260.3 196.8l2.5 .5-2.5 .6zM262.8 197.3l2.5-.5v1.1zM390.2 196.8l2.5 .5-2.5 .6z" fill="#000"/>
<!-- layer: Symbol (ISO) -->
<g fill="#000">
<path d="M132.7 40l2.1-1.4 .4 1zM377.4 38.4l2 1.6-2.5-.7zM129.7 60.3l1.8-1.8 .5 .9zM222.8 59.5l.6 .7-2.1 1.3zM301 59.1l1-.1-.2 2.5zM381 58l1.7 1.9-2.3-1.2zM134.5 65.1l2.2-1.2 .3 1zM262.6 64.1l.8 .6-1.8 1.7zM375.9 63.8l2.2 1.3-2.5-.3zM131.5 153.1l.8-.6 1.3 2.2zM139.2 151.4l.9 .5-1.5 2zM258.1 151.8l.9-.5 .8 2.4z"/>
<path d="M262.3 153.4h1.1l-.6 2.5zM266.3 151.2l.9 .3-1.3 2.2zM373.9 151.9l.8-.5 1 2.3zM378.2 152.3l1-.3 .3 2.5zM118.6 162.5l2.3 1.2-2.6-.2z"/>
</g>
<g font-size="7.3">
<text x="51" y="23.5">A</text>
<text x="50.7" y="102.5">A</text>
<text x="279.3" y="135.8">A-A ( 1 : 1 )</text>
<text x="34.5" y="255.2">3D ( 1 : 4 )</text>
</g>
<g font-size="6.3">
<text x="358.4" y="281.5">DP101</text>
<text x="400.7" y="281.5">A</text>
</g>
<g font-size="4.9">
<text x="152.3" y="33.5">2</text>
<text x="358.2" y="31.4">2</text>
<text x="297.4" y="39.8">3</text>
<text x="156.2" y="45">7</text>
<text x="163.7" y="45.5">anziehen auf max. 6Nm</text>
<text x="236.8" y="47.5">3</text>
<text x="305.8" y="46.1">anziehen auf max. 6Nm</text>
<text x="361.9" y="46.4">7</text>
<text x="162.5" y="57.6">6</text>
<text x="270.3" y="54.2">5</text>
<text x="344.8" y="57.1">6</text>
<text x="33.8" y="65.9" transform="rotate(-90 33.8 65.9)">(60)</text>
<text x="61.6" y="111.4">30</text>
<text x="252" y="111.4">630</text>
<text x="368.9" y="125.5">6</text>
<text x="109.6" y="130.4">6</text>
<text x="261.5" y="131.2">5</text>
<text x="145.5" y="139.8">4</text>
<text x="249.1" y="139.8">4</text>
<text x="270.6" y="139.8">4</text>
<text x="365.3" y="142">4</text>
<text x="99.5" y="160.1">1</text>
<text x="187.8" y="195.8">315</text>
<text x="322.1" y="194.8">(315)</text>
<text x="229.9" y="219.9">Explosionsdarstellung auf Blatt 2</text>
<text x="282" y="281.5">Klimmzugstange Doppelt</text>
</g>
<g font-size="4.1">
<text x="383.9" y="263">1 : 1</text>
<text x="282" y="270">Klimmzugstangen</text>
</g>
<g font-size="3.5">
<text x="233" y="257.8">Pos</text>
<text x="243.2" y="257.8">Anzahl</text>
<text x="274.2" y="257.8">Titel</text>
<text x="305.8" y="257.8">Bauteilnummer</text>
<text x="361.8" y="257.8">Beschreibung</text>
<text x="7.5" y="287" transform="rotate(-90 7.5 287)">Weitergabe oder Vervielfältigung dieses Dokumentes oder dessen Inhalt sind ohne vorherige Genehmigung nicht gestattet. Alle Rechte vorbehalten.</text>
<text x="11.5" y="287" transform="rotate(-90 11.5 287)">Redistribution or reproduction of this document or its contents is not permitted without prior permission. All rights reserved.</text>
<text x="413.8" y="285.8" transform="rotate(-90 413.8 285.8)">Format: A3</text>
</g>
<g font-size="3.4">
<text x="19" y="8.8">7</text>
<text x="79" y="8.8">6</text>
<text x="139" y="8.8">5</text>
<text x="199" y="8.8">4</text>
<text x="259" y="8.8">3</text>
<text x="319" y="8.8">2</text>
<text x="379" y="8.8">1</text>
<text x="18.8" y="18" transform="rotate(-90 18.8 18)">E</text>
<text x="413.8" y="18" transform="rotate(-90 413.8 18)">E</text>
<text x="18.8" y="78" transform="rotate(-90 18.8 78)">D</text>
<text x="413.8" y="78" transform="rotate(-90 413.8 78)">D</text>
<text x="18.8" y="138" transform="rotate(-90 18.8 138)">C</text>
<text x="413.8" y="138" transform="rotate(-90 413.8 138)">C</text>
<text x="18.8" y="198" transform="rotate(-90 18.8 198)">B</text>
<text x="413.8" y="198" transform="rotate(-90 413.8 198)">B</text>
<text x="18.8" y="258" transform="rotate(-90 18.8 258)">A</text>
<text x="413.8" y="258" transform="rotate(-90 413.8 258)">A</text>
<text x="19" y="291">7</text>
<text x="79" y="291.1">6</text>
<text x="139" y="291">5</text>
<text x="199" y="291">4</text>
<text x="259" y="291.1">3</text>
<text x="319" y="291.1">2</text>
<text x="379" y="291">1</text>
</g>
<g font-size="2.8">
<text x="235.2" y="226.5">7</text>
<text x="247.7" y="226.5">2</text>
<text x="255.9" y="226.5">Zylinderkopfschraube M5x30</text>
<text x="300.9" y="226.5">BN610 M5x30</text>
<text x="335.9" y="226.5">Innen-6kt. M5x30, ohne Schaft, A2</text>
<text x="235.2" y="230.9">6</text>
<text x="247.7" y="230.9">2</text>
<text x="255.9" y="230.9">O-Ring, ØDi=16, Ød=3</text>
<text x="300.9" y="230.9">Katalogteil</text>
<text x="335.9" y="230.9">NBR Shore 70°, ØDi=16, Ød=3</text>
<text x="235.2" y="235.2">5</text>
<text x="235.2" y="239.6">4</text>
<text x="247.7" y="235.3">1</text>
<text x="247.7" y="239.6">4</text>
<text x="255.9" y="235.3">O-Ring, ØDi=15, Ød=1.5</text>
<text x="255.9" y="239.7">Rillenkugellager Ø17/26x5</text>
<text x="300.9" y="235.3">Katalogteil</text>
<text x="300.9" y="239.6">61803-ZZ</text>
<text x="335.9" y="235.3">NBR Shore 70°, ØDi=15, Ød=1.5</text>
<text x="335.9" y="239.7">ØDi=17, ØDo=26, b=5, Stahldichtung beidseitig</text>
<text x="235.2" y="244">3</text>
<text x="247.7" y="244">2</text>
<text x="255.9" y="244">Rohr</text>
<text x="300.9" y="244">DP003</text>
<text x="235.2" y="248.4">2</text>
<text x="247.7" y="248.4">2</text>
<text x="255.9" y="248.4">Halter</text>
<text x="300.9" y="248.4">DP002</text>
<text x="235.2" y="252.8">1</text>
<text x="247.7" y="252.8">1</text>
<text x="255.9" y="252.8">Rundstange</text>
<text x="300.9" y="252.8">DP001</text>
<text x="344.6" y="262.5">1.595 kg</text>
<text x="361" y="262.6">ISO 2768 - mk</text>
</g>
<text font-size="2.4" x="232.7" y="281.4">STEINACKERSTRASSE 28 - URDORF</text>
<g font-size="1.9">
<text x="281" y="261.2">3D Model-Datei: DP101_A_Klimmzugstange_Doppelt.iam</text>
<text x="281" y="264.2">Zeichnugs-Datei: DP101_A_Klimmzugstange_Doppelt.dwg</text>
<text x="341" y="269.3">Entworfen:</text>
<text x="341" y="266.3">Gewicht</text>
<text x="355" y="269.2">01.02.2022</text>
<text x="361" y="266.2">Allgemein-Toleranz</text>
<text x="369" y="269.3">Fabian Sigwart</text>
<text x="381" y="266.3">Maßstab</text>
<text x="401.1" y="269.3">1 / 2</text>
<text x="281" y="274.2">Projekt</text>
<text x="341" y="272.3">Gezeichnet:</text>
<text x="355" y="272.2">10.05.2023</text>
<text x="369" y="272.2">Adrian Moser</text>
<text x="397" y="272.3">Seite</text>
<text x="231" y="286.2">Firma</text>
<text x="281" y="286.2">Titel</text>
<text x="341" y="286.2">Bauteilnummer</text>
<text x="397" y="286.2">Revision</text>
</g>
</svg>
